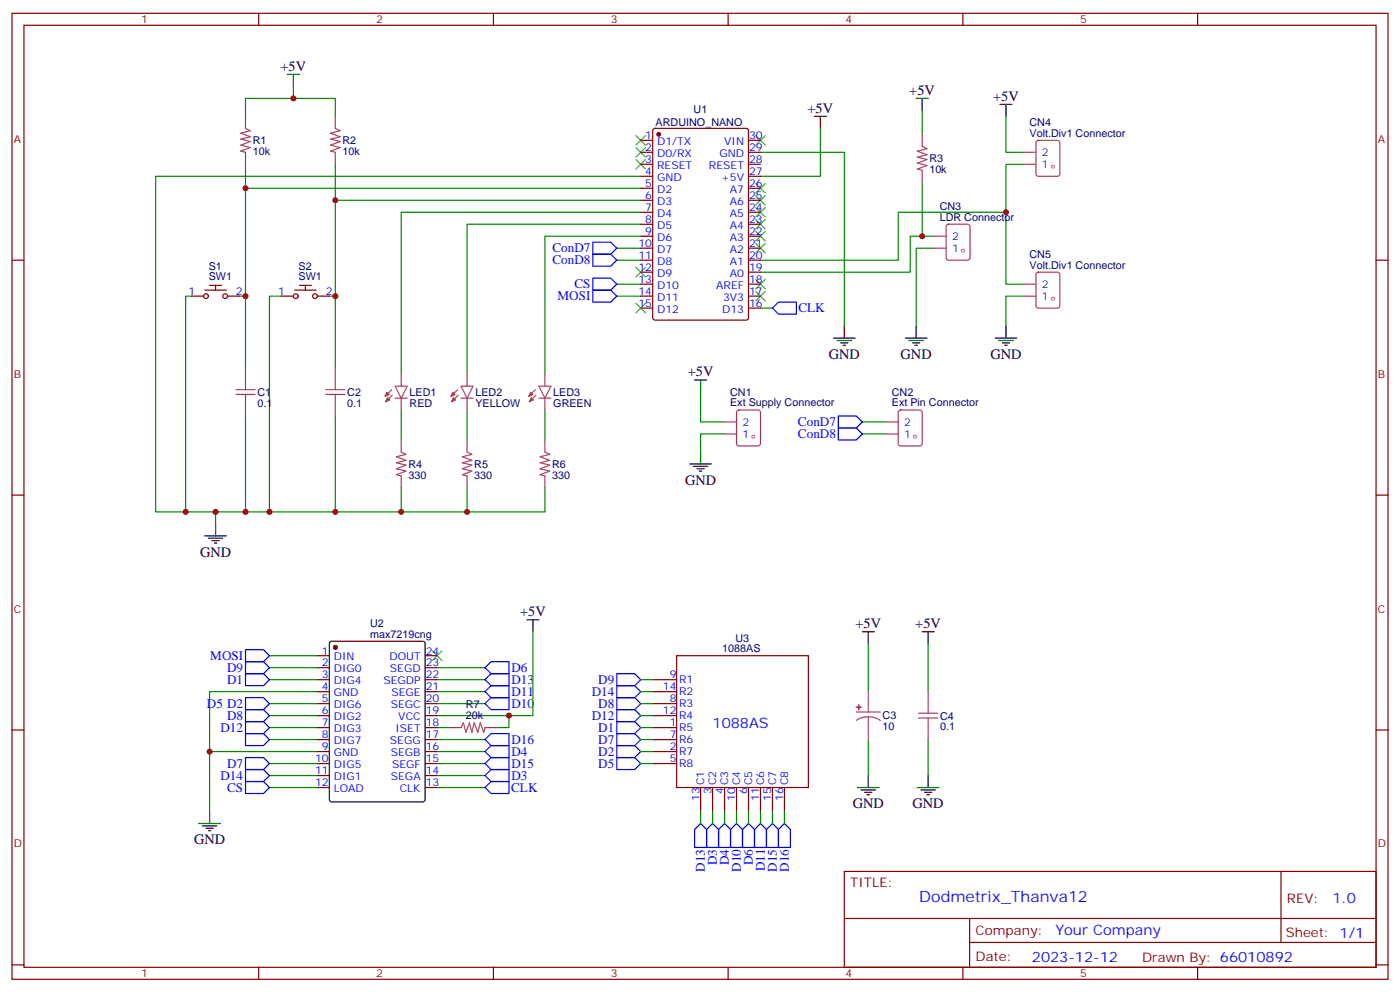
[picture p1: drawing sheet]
<svg xmlns="http://www.w3.org/2000/svg" width="412mm" height="292mm" viewBox="0 0 412 292" stroke-linecap="round" stroke-linejoin="round" font-family="sans-serif">
<g fill="none" stroke="#870000" stroke-width=".35">
<path d="M3.5 3.9h405.4v284.4h-405.4zM7.1 7.4h398.2v277.3h-398.2zM76.2 3.9v3.5M145.3 3.9v3.5M214.5 3.9v3.5M283.6 3.9v3.5M352.8 3.9v3.5M3.5 76.6h3.6M405.3 76.6h3.6M3.5 145.7h3.6M405.3 145.7h3.6M3.5 214.9h3.6"/>
<path d="M405.3 214.9h3.6M248.7 256.5h156.6v28.2h-156.6zM377.3 256.5v20.9M248.7 270.4h156.5M285.6 277.4h119.6M285.6 270.4v14.1M3.5 284h3.6M76.2 284.7v3.6M145.3 284.7v3.6M214.5 284.7v3.6M283.6 284.7v3.6M352.8 284.7v3.6"/>
<path d="M405.3 284h3.6"/>
</g>
<g fill="none" stroke="#000" stroke-width=".35">
<path d="M155.2 182.4h3.5M157 182.4v3.5M254 185.9h3.5M255.8 185.9v3.6M271.6 185.9h3.6M273.4 185.9v3.6M61.7 238.9v3.5M252.6 231.8h6.3M253.6 232.5h4.3M254.7 233.2h2.1M255.4 233.9h.7M255.8 228.3v3.5"/>
<path d="M270.2 231.8h6.4M271.3 232.5h4.2M272.3 233.2h2.2M273 233.9h.8M273.4 228.3v3.5M58.6 242.4h6.3M59.6 243.1h4.3M60.7 243.8h2.1M61.4 244.5h.7"/>
</g>
<g fill="none" stroke="#008700" stroke-width=".35">
<path d="M79.4 196.5h14.1M79.4 193h14.1M128.8 196.5h14.1M157 185.9v24.7h-7.1M255.8 189.5v14.1M273.4 189.5v14.1M79.4 217.7h14.1M79.4 207.1h14.1M79.4 200.1h14.1M79.4 214.2h14.1M79.4 210.6h14.1M93.5 203.6h-31.8v35.3"/>
<path d="M128.8 210.6h21.1v3.6h-3.5M128.8 217.7h14.1M128.8 207.1h14.1M128.8 203.6h14.1M128.8 200.1h14.1M128.8 214.2h3.5M255.8 217.7v10.6M273.4 217.7v10.6M61.7 221.2h31.8M79.4 231.8h14.1M79.4 228.3h14.1M79.4 224.8h14.1"/>
<path d="M128.8 231.8h14.1M128.8 228.3h14.1M128.8 224.8h14.1M128.8 221.2h14.1"/>
</g>
<g fill="none" stroke="#00f" stroke-width=".35">
<path d="M72.3 198.3h5.3l1.8 1.8-1.8 1.7h-5.3zM72.3 194.8h5.3l1.8 1.7-1.8 1.8h-5.3zM72.3 191.2h5.3l1.8 1.8-1.8 1.8h-5.3zM142.9 196.5l1.7-1.7h5.3v3.5h-5.3zM72.3 215.9h5.3l1.8 1.8-1.8 1.8h-5.3zM72.3 212.4h5.3l1.8 1.8-1.8 1.7h-5.3zM72.3 208.9h5.3l1.8 1.7-1.8 1.8h-5.3zM72.3 205.4h5.3l1.8 1.7-1.8 1.8h-5.3zM142.9 217.7l1.7-1.8h5.3v3.6h-5.3zM142.9 207.1l1.7-1.7h5.3v3.5h-5.3zM142.9 203.6l1.7-1.8h5.3v3.6h-5.3zM142.9 200.1l1.7-1.8h5.3v3.5h-5.3z"/>
<path d="M72.3 230h5.3l1.8 1.8-1.8 1.8h-5.3zM72.3 226.5h5.3l1.8 1.8-1.8 1.7h-5.3zM72.3 223h5.3l1.8 1.8-1.8 1.7h-5.3zM142.9 231.8l1.7-1.8h5.3v3.6h-5.3zM142.9 228.3l1.7-1.8h5.3v3.5h-5.3zM142.9 224.8l1.7-1.8h5.3v3.5h-5.3zM142.9 221.2l1.7-1.7h5.3v3.5h-5.3z"/>
</g>
<path d="M127.4 191.6l2.8 2.8M130.2 191.6l-2.8 2.8" fill="none" stroke="#3c3" stroke-width=".35"/>
<circle cx="98.8" cy="190.5" r=".53" fill="#870000" stroke="#000" stroke-width=".35"/>
<path d="M97.2 189l.5-.2h26.8l.7 .4v46.1l-.4 .7h-27.1l-.6-.4-.1-46.1z" fill="none" stroke="#000" stroke-width=".35"/>
<circle cx="98.8" cy="190.5" r=".53" fill="#870000" stroke="#000" stroke-width=".35"/>
<g fill="none" stroke="#870000" stroke-width=".35">
<path d="M192.5 38l.5-.2h26.8l.6 .4 .1 55.3-.5 .7h-27l-.7-.4v-55.3zM188.7 41.3h3.6M188.7 44.8h3.6M188.7 48.4h3.6M188.7 51.9h3.6M188.7 55.4h3.6M188.7 58.9h3.6M220.5 41.3h3.5M220.5 44.8h3.5M220.5 48.4h3.5M220.5 51.9h3.5M220.5 55.4h3.5"/>
<path d="M220.5 58.9h3.5M188.7 62.5h3.6M188.7 66h3.6M188.7 69.5h3.6M188.7 73.1h3.6M188.7 76.6h3.6M220.5 62.5h3.5M220.5 66h3.5M220.5 69.5h3.5M220.5 73.1h3.5M220.5 76.6h3.5M56.4 87.2h3.6"/>
<path d="M60.3 85.4h6.4M61.7 84h3.6M63.5 84v1.4M67 87.2h3.6M82.9 87.2h3.5M86.8 85.4h6.3M88.2 84h3.5M90 84v1.4M93.5 87.2h3.5M188.7 87.2h3.6M188.7 80.1h3.6M188.7 83.6h3.6"/>
<path d="M188.7 90.7h3.6M220.5 87.2h3.5M220.5 80.1h3.5M220.5 83.6h3.5M220.5 90.7h3.5M93.5 193h3.5M93.5 196.5h3.5M125.2 193h3.6M125.2 196.5h3.6M199.3 193h38.8v38.8h-38.8zM93.5 200.1h3.5M93.5 203.6h3.5"/>
<path d="M93.5 207.1h3.5M93.5 210.6h3.5M93.5 214.2h3.5M93.5 217.7h3.5M125.2 200.1h3.6M125.2 203.6h3.6M125.2 207.1h3.6M125.2 210.6h3.6M125.2 214.2h3.6M125.2 217.7h3.6M192.3 200.1h7M192.3 203.6h7"/>
<path d="M192.3 207.1h7M192.3 210.6h7M192.3 214.2h7M192.3 217.7h7M93.5 221.2h3.5M93.5 224.8h3.5M93.5 228.3h3.5M93.5 231.8h3.5M125.2 221.2h3.6M125.2 224.8h3.6M125.2 228.3h3.6M125.2 231.8h3.6"/>
<path d="M192.3 221.2h7M192.3 224.8h7M206.4 231.8v7.1M209.9 231.8v7.1M213.4 231.8v7.1M217 231.8v7.1M220.5 231.8v7.1M224 231.8v7.1M227.5 231.8v7.1M231.1 231.8v7.1"/>
<circle cx="60.7" cy="87.2" r=".71"/>
<circle cx="66.3" cy="87.2" r=".71"/>
<circle cx="87.1" cy="87.2" r=".71"/>
<circle cx="92.8" cy="87.2" r=".71"/>
</g>
<g fill="none" stroke="#008700" stroke-width=".35">
<path d="M72.3 34.3v-5.3h26.5v5.3M86.4 25.4v3.6M241.7 37.8v14.1h-17.7M271.6 32.5v7M296.3 34.3v10.5h5.3M72.3 55.4h116.4M72.3 48.4v38.8M98.8 58.9h89.9M98.8 48.4v38.8M188.7 51.9h-142.8v98.8h114.6v-7.1M224 44.8h24.7v51.2M271.6 53.7v15.8"/>
<path d="M301.6 48.4h-5.3v35.2h5.3M181.7 73.1h7M181.7 76.6h7M188.7 69.5h-28.2v40.6M188.7 66h-51.1v44.1M188.7 62.5h-70.5v47.6M275.2 69.5h-7.1v10.6h-44.1M275.2 73.1h-5.3v22.9M296.3 62.5h-31.7v14.1h-40.6M56.4 87.2h-1.7v63.5M70.6 87.2h1.7v21.1M82.9 87.2h-3.5v63.5"/>
<path d="M97 87.2h1.8v21.1M181.7 83.6h7M181.7 87.2h7M224 90.7h3.5M301.6 87.2h-5.3v8.8M206.4 115.4v8.8h7M72.3 122.4v28.3M98.8 122.4v28.3M118.2 120.7v8.8M137.6 120.7v8.8M160.5 120.7v8.8M213.4 127.7h-7v5.3"/>
<path d="M254 127.7h7.1M254 124.2h7.1M63.5 150.7v3.5M118.2 143.6v7.1M137.6 143.6v7.1M188.7 200.1h3.6M188.7 203.6h3.6M188.7 207.1h3.6M188.7 210.6h3.6M188.7 214.2h3.6M188.7 217.7h3.6M188.7 221.2h3.6"/>
<path d="M188.7 224.8h3.6M206.4 238.9v3.5M209.9 238.9v3.5M213.4 238.9v3.5M217 238.9v3.5M220.5 238.9v3.5M224 238.9v3.5M227.5 238.9v3.5M231.1 238.9v3.5"/>
</g>
<g fill="none" stroke="#00f" stroke-width=".35">
<path d="M174.6 74.8h5.3l1.8 1.8-1.8 1.8h-5.3zM174.6 71.3h5.3l1.8 1.8-1.8 1.7h-5.3zM174.6 85.4h5.3l1.8 1.8-1.8 1.7h-5.3zM174.6 81.9h5.3l1.8 1.7-1.8 1.8h-5.3zM227.5 90.7l1.8-1.8h5.3v3.6h-5.3zM246.9 126h5.3l1.8 1.7-1.8 1.8h-5.3zM246.9 122.4h5.3l1.8 1.8-1.8 1.8h-5.3zM181.7 198.3h5.3l1.7 1.8-1.7 1.7h-5.3zM181.7 201.8h5.3l1.7 1.8-1.7 1.8h-5.3zM181.7 205.4h5.3l1.7 1.7-1.7 1.8h-5.3zM181.7 208.9h5.3l1.7 1.7-1.7 1.8h-5.3zM181.7 212.4h5.3l1.7 1.8-1.7 1.7h-5.3z"/>
<path d="M181.7 215.9h5.3l1.7 1.8-1.7 1.8h-5.3zM181.7 219.5h5.3l1.7 1.7-1.7 1.8h-5.3zM181.7 223h5.3l1.7 1.8-1.7 1.7h-5.3zM206.4 242.4l1.7 1.8v5.2h-3.5v-5.2zM208.1 244.2l1.8-1.8 1.8 1.8v5.2h-3.6zM213.4 242.4l1.8 1.8v5.2h-3.5v-5.2zM217 242.4l1.7 1.8v5.2h-3.5v-5.2zM220.5 242.4l1.7 1.8v5.2h-3.5v-5.2zM224 242.4l1.8 1.8v5.2h-3.6v-5.2zM227.5 242.4l1.8 1.8v5.2h-3.5v-5.2zM231.1 242.4l1.7 1.8v5.2h-3.5v-5.2z"/>
</g>
<g fill="none" stroke="#000" stroke-width=".35">
<path d="M84.7 21.9h3.5M86.4 21.9v3.5M239.9 34.3h3.5M241.7 34.3v3.5M269.9 29h3.5M271.6 29v3.5M294.6 30.7h3.5M296.3 30.7v3.6M245.5 99.5h6.4M248.7 96v3.5M266.7 99.5h6.3M269.9 96v3.5"/>
<path d="M293.2 99.5h6.3M296.3 96v3.5M204.6 111.9h3.5M206.4 111.9v3.5M246.6 100.2h4.2M247.6 100.9h2.2M248.4 101.6h.7M267.8 100.2h4.2M268.8 100.9h2.1M269.5 101.6h.7M294.2 100.2h4.2M295.3 100.9h2.1"/>
<path d="M296 101.6h.7M203.2 136.6h6.3M204.3 137.3h4.2M205.3 138h2.1M206 138.7h.7M206.4 133v3.6M60.3 157.7h6.4M61.4 158.4h4.2M62.4 159.1h2.2M63.1 159.8h.8M63.5 154.2v3.5"/>
</g>
<g fill="none" stroke="#3c3" stroke-width=".35">
<path d="M187.3 39.9l2.8 2.8M190.1 39.9l-2.8 2.8M222.6 39.9l2.8 2.8M225.4 39.9l-2.8 2.8M187.3 47l2.8 2.8M187.3 43.4l2.8 2.8M190.1 47l-2.8 2.8M190.1 43.4l-2.8 2.8M222.6 57.5l2.8 2.9M222.6 54l2.8 2.8M225.4 54l-2.8 2.8M225.4 57.5l-2.8 2.9"/>
<path d="M187.3 78.7l2.8 2.8M190.1 78.7l-2.8 2.8M222.6 61.1l2.8 2.8M222.6 64.6l2.8 2.8M222.6 68.1l2.8 2.8M222.6 71.6l2.8 2.9M225.4 61.1l-2.8 2.8M225.4 64.6l-2.8 2.8M225.4 68.1l-2.8 2.8M225.4 71.6l-2.8 2.9M187.3 89.3l2.8 2.8M190.1 89.3l-2.8 2.8"/>
<path d="M222.6 82.2l2.8 2.9M222.6 85.8l2.8 2.8M225.4 82.2l-2.8 2.9M225.4 85.8l-2.8 2.8"/>
</g>
<circle cx="194" cy="39.5" r=".53" fill="#870000" stroke="#870000" stroke-width=".35"/>
<g fill="none" stroke="#ab336b" stroke-width=".35">
<path d="M72.3 34.3v3.5l1.4 .7-2.8 .7 2.8 1.1-2.8 .7 2.8 .7-2.8 1 2.8 .7-2.8 1.1 1.4 .3v3.6M98.8 34.3v3.5l1.4 .7-2.8 .7 2.8 1.1-2.8 .7 2.8 .7-2.8 1 2.8 .7-2.8 1.1 1.4 .3v3.6M271.6 39.5v3.6l1.4 .7-2.8 .7 2.8 1-2.8 .7 2.8 .8-2.8 1 2.8 .7-2.8 1.1 1.4 .3v3.6M301.6 48.4h3.6M301.6 44.8h3.6M305.4 41.5l.5-.2h5.6l.7 .4v9.5l-.5 .6-5.8 .1-.7-.5v-9.4zM275.2 73.1h3.5M275.2 69.5h3.5M278.9 66.2l.5-.2h5.6l.7 .4 .1 9.5-.5 .6-5.9 .1-.7-.5v-9.4zM301.6 87.2h3.6M301.6 83.6h3.6M305.4 80.3l.5-.2h5.6l.7 .4v9.5l-.5 .6-5.8 .1-.7-.5v-9.4z"/>
<path d="M115.4 114.7l-2 2M115.5 116.3l-1.9 2M116.4 113.7h3.5l-1.7 3.5zM116.4 117.2h3.5M118.2 110.1v3.5M118.2 117.2v3.5M134.8 114.7l-2 2M134.9 116.3l-1.9 2M135.8 117.2h3.5M135.8 113.7h3.5l-1.7 3.5zM137.6 110.1v3.5M137.6 117.2v3.5"/>
<path d="M157.7 114.7l-1.9 2M157.9 116.3l-2 2M158.7 117.2h3.6M158.7 113.7h3.6l-1.8 3.5zM160.5 110.1v3.5M160.5 117.2v3.5M118.2 129.5v3.5l1.4 .7-2.8 .7 2.8 1.1-2.8 .7 2.8 .7-2.8 1.1 2.8 .7-2.8 1 1.4 .4v3.5M137.6 129.5v3.5l1.4 .7-2.8 .7 2.8 1.1-2.8 .7 2.8 .7-2.8 1.1 2.8 .7-2.8 1 1.4 .4v3.5M160.5 129.5v3.5l1.4 .7-2.8 .7 2.8 1.1-2.8 .7 2.8 .7-2.8 1.1 2.8 .7-2.8 1 1.4 .4v3.5M213.4 127.7h3.6M213.4 124.2h3.6M217.2 120.9l.5-.2h5.6l.7 .4v9.5l-.4 .6-5.9 .1-.7-.5v-9.4z"/>
<path d="M261.1 127.7h3.5M261.1 124.2h3.5M264.8 120.9l.5-.2h5.6l.7 .4v9.5l-.4 .6-5.9 .1-.7-.5v-9.4zM132.3 214.2h3.5l.7-1.4 .7 2.8 1.1-2.8 .7 2.8 .7-2.8 1.1 2.8 .7-2.8 1 2.8 .4-1.4h3.5M252.2 209.6h7.1M255.8 211l1.8 .2 1.7 .9M255.8 211l-1.9 .2-1.7 .9M255.8 203.6v6M255.8 211v6.7"/>
</g>
<g fill="#ab336b" stroke="#ab336b" stroke-width=".29">
<path d="M113.9 115.5l.8 .7-1.3 .5z"/>
<path d="M114.1 117l.7 .7-1.2 .6z"/>
<path d="M133.3 115.5l.8 .7-1.3 .5z"/>
<path d="M133.5 117l.7 .7-1.2 .6z"/>
<path d="M156.3 115.5l.7 .7-1.2 .5z"/>
<path d="M156.5 117l.7 .7-1.3 .6z"/>
</g>
<g fill="#8c2424" stroke="#ab336b" stroke-width=".35">
<path d="M252.2 208.2h1.4z"/>
<path d="M252.9 207.5l.1 1.4z"/>
</g>
<path d="M69.5 116.1h5.6M69.5 114.7h5.6M72.3 108.3v6.4M72.3 116.1v6.3M96 116.1h5.6M96 114.7h5.6M98.8 108.3v6.4M98.8 116.1v6.3M270.6 211.3h5.6M270.6 209.9h5.6M273.4 203.6v6.3M273.4 211.3v6.4" fill="none" stroke="#ab336b" stroke-width=".35"/>
<g fill="#c00">
<circle cx="149.9" cy="210.6" r=".88"/>
<circle cx="61.7" cy="221.2" r=".88"/>
<circle cx="271.6" cy="69.5" r=".88"/>
<circle cx="296.3" cy="62.5" r=".88"/>
<circle cx="137.6" cy="150.7" r=".88"/>
<circle cx="118.2" cy="150.7" r=".88"/>
<circle cx="98.8" cy="58.9" r=".88"/>
<circle cx="72.3" cy="55.4" r=".88"/>
<circle cx="86.4" cy="29" r=".88"/>
<circle cx="72.3" cy="87.2" r=".88"/>
<circle cx="72.3" cy="150.7" r=".88"/>
<circle cx="98.8" cy="87.2" r=".88"/>
<circle cx="98.8" cy="150.7" r=".88"/>
<circle cx="79.4" cy="150.7" r=".88"/>
<circle cx="54.7" cy="150.7" r=".88"/>
<circle cx="63.5" cy="150.7" r=".88"/>
</g>
<text font-size="4.6" fill="#00f" x="270.8" y="265.5">Dodmetrix_Thanva12</text>
<g font-size="4.2">
<text x="82.6" y="20.9">+5V</text>
<text x="267.9" y="27.8">+5V</text>
<text x="292.6" y="29.6">+5V</text>
<text x="237.9" y="33.2">+5V</text>
<text x="244.1" y="105.6">GND</text>
<text x="265.3" y="105.6">GND</text>
<text x="291.7" y="105.6">GND</text>
<text x="202.6" y="110.8">+5V</text>
<text x="201.8" y="142.7">GND</text>
<text x="58.9" y="163.9">GND</text>
<text x="153.2" y="181.3">+5V</text>
<text x="252" y="184.8">+5V</text>
<text x="269.6" y="184.8">+5V</text>
<text x="251.2" y="237.9">GND</text>
<text x="268.8" y="237.9">GND</text>
<text x="57.1" y="248.5">GND</text>
</g>
<g font-size="4.2" fill="#00f">
<text x="209.9" y="214.2">1088AS</text>
<text x="392.5" y="265.8">1.0</text>
<text x="310.9" y="275.3">Your Company</text>
<text x="304" y="283.1">2023-12-12</text>
</g>
<g font-size="3.9" fill="#00f">
<text x="162.7" y="77.8">ConD8</text>
<text x="162.7" y="74.3">ConD7</text>
<text x="164.3" y="88.4">MOSI</text>
<text x="169.2" y="84.9">CS</text>
<text x="235.2" y="92">CLK</text>
<text x="235.1" y="125.5">ConD7</text>
<text x="235.1" y="129">ConD8</text>
<text x="62" y="194.3">MOSI</text>
<text x="66.9" y="197.8">D9</text>
<text x="150.6" y="197.8">D6</text>
<text x="66.9" y="201.3">D1</text>
<text x="150.6" y="201.3">D13</text>
<text x="176.2" y="201.3">D9</text>
<text x="60.9" y="208.5">D5 D2</text>
<text x="150.6" y="208.4">D10</text>
<text x="150.6" y="204.9">D11</text>
<text x="174.3" y="204.8">D14</text>
<text x="176.2" y="208.4">D8</text>
<text x="64.9" y="215.4">D12</text>
<text x="66.9" y="211.9">D8</text>
<text x="174.3" y="211.9">D12</text>
<text x="176.2" y="215.4">D1</text>
<text x="150.6" y="219">D16</text>
<text x="176.2" y="218.9">D7</text>
<text x="66.9" y="226">D7</text>
<text x="150.6" y="226">D15</text>
<text x="150.6" y="222.5">D4</text>
<text x="176.2" y="222.5">D2</text>
<text x="176.2" y="226">D5</text>
<text x="64.9" y="229.5">D14</text>
<text x="66.9" y="233.1">CS</text>
<text x="150.6" y="233.1">CLK</text>
<text x="150.6" y="229.5">D3</text>
<text x="207.6" y="256.6" transform="rotate(-90 207.6 256.6)">D13</text>
<text x="211.2" y="254.8" transform="rotate(-90 211.2 254.8)">D3</text>
<text x="214.7" y="254.8" transform="rotate(-90 214.7 254.8)">D4</text>
<text x="218.2" y="256.6" transform="rotate(-90 218.2 256.6)">D10</text>
<text x="221.7" y="254.8" transform="rotate(-90 221.7 254.8)">D6</text>
<text x="225.3" y="256.5" transform="rotate(-90 225.3 256.5)">D11</text>
<text x="228.8" y="256.6" transform="rotate(-90 228.8 256.6)">D15</text>
<text x="232.3" y="256.6" transform="rotate(-90 232.3 256.6)">D16</text>
</g>
<g font-size="3.9" fill="#800">
<text x="250.5" y="261.1">TITLE:</text>
<text x="379.1" y="265.8">REV:</text>
<text x="287.4" y="275.3">Company:</text>
<text x="378.7" y="275.9">Sheet: 1/1</text>
<text x="287.4" y="283">Date:</text>
<text x="336.4" y="283.1">Drawn By: 66010892</text>
</g>
<g font-size="3.2" fill="#800">
<text x="41.6" y="6.9">1</text>
<text x="110.8" y="6.9">2</text>
<text x="179.9" y="6.9">3</text>
<text x="249.1" y="6.9">4</text>
<text x="318.2" y="6.9">5</text>
<text x="4.1" y="42">A</text>
<text x="405.9" y="42">A</text>
<text x="4.1" y="111.2">B</text>
<text x="405.9" y="111.2">B</text>
<text x="4.1" y="180.3">C</text>
<text x="405.9" y="180.3">C</text>
<text x="4.1" y="249.4">D</text>
<text x="405.9" y="249.4">D</text>
<text x="41.6" y="287.7">1</text>
<text x="110.8" y="287.7">2</text>
<text x="179.9" y="287.7">3</text>
<text x="249.1" y="287.7">4</text>
<text x="318.2" y="287.7">5</text>
</g>
<g font-size="3.2" fill="#000080">
<text x="204.3" y="33.3">U1</text>
<text x="193.1" y="37.2">ARDUINO_NANO</text>
<text x="303.3" y="40.3">Volt.Div1 Connector</text>
<text x="303.3" y="37.1">CN4</text>
<text x="74.4" y="45.6">10k</text>
<text x="74.4" y="42.5">R1</text>
<text x="100.9" y="45.6">10k</text>
<text x="100.9" y="42.5">R2</text>
<text x="273.8" y="47.8">R3</text>
<text x="273.8" y="50.9">10k</text>
<text x="276.8" y="64.9">LDR Connector</text>
<text x="276.8" y="61.8">CN3</text>
<text x="303.3" y="75.9">CN5</text>
<text x="61.5" y="82.5">SW1</text>
<text x="61.5" y="79.3">S1</text>
<text x="87.9" y="82.5">SW1</text>
<text x="87.9" y="79.3">S2</text>
<text x="303.3" y="79.1">Volt.Div1 Connector</text>
<text x="75.8" y="119.7">0.1</text>
<text x="75.8" y="116.5">C1</text>
<text x="102.3" y="119.7">0.1</text>
<text x="102.3" y="116.5">C2</text>
<text x="120.6" y="119.7">RED</text>
<text x="120.6" y="116.6">LED1</text>
<text x="140.1" y="119.7">YELLOW</text>
<text x="140.1" y="116.6">LED2</text>
<text x="163" y="119.7">GREEN</text>
<text x="163" y="116.6">LED3</text>
<text x="215.1" y="119.6">Ext Supply Connector</text>
<text x="215.1" y="116.5">CN1</text>
<text x="262.7" y="119.6">Ext Pin Connector</text>
<text x="262.7" y="116.5">CN2</text>
<text x="120.3" y="137.7">R4</text>
<text x="139.7" y="137.7">R5</text>
<text x="162.6" y="137.7">R6</text>
<text x="120.3" y="140.9">330</text>
<text x="139.7" y="140.9">330</text>
<text x="162.6" y="140.9">330</text>
<text x="109" y="184.7">U2</text>
<text x="109" y="187.7">max7219cng</text>
<text x="212.7" y="191.9">1088AS</text>
<text x="216.6" y="188.9">U3</text>
<text x="137.2" y="208.5">R7</text>
<text x="137.2" y="211.7">20k</text>
<text x="260" y="214.9">10</text>
<text x="260" y="211.8">C3</text>
<text x="276.9" y="215">0.1</text>
<text x="276.9" y="211.8">C4</text>
</g>
<g font-size="3.2" fill="#00f">
<text x="190.1" y="41">1</text>
<text x="220.7" y="41">30</text>
<text x="190.1" y="44.5">2</text>
<text x="193.6" y="42.7">D1/TX</text>
<text x="193.6" y="46.2">D0/RX</text>
<text x="211.9" y="46.2">GND</text>
<text x="213.3" y="42.7">VIN</text>
<text x="220.7" y="44.5">29</text>
<text x="190.1" y="48">3</text>
<text x="190.1" y="51.5">4</text>
<text x="193.6" y="49.8">RESET</text>
<text x="193.6" y="53.3">GND</text>
<text x="208.8" y="49.8">RESET</text>
<text x="212.4" y="53.3">+5V</text>
<text x="220.7" y="51.5">27</text>
<text x="220.7" y="48">28</text>
<text x="190.1" y="55.1">5</text>
<text x="190.1" y="58.6">6</text>
<text x="193.6" y="56.8">D2</text>
<text x="215" y="56.8">A7</text>
<text x="220.7" y="58.6">25</text>
<text x="220.7" y="55.1">26</text>
<text x="190.1" y="62.1">7</text>
<text x="190.1" y="65.7">8</text>
<text x="193.6" y="60.4">D3</text>
<text x="193.6" y="63.9">D4</text>
<text x="215" y="63.9">A5</text>
<text x="215" y="60.4">A6</text>
<text x="220.7" y="65.7">23</text>
<text x="220.7" y="62.1">24</text>
<text x="190.1" y="69.2">9</text>
<text x="193.6" y="67.4">D5</text>
<text x="193.6" y="70.9">D6</text>
<text x="215" y="70.9">A3</text>
<text x="215" y="67.4">A4</text>
<text x="220.7" y="69.2">22</text>
<text x="188.1" y="72.7">10</text>
<text x="188.1" y="76.2">11</text>
<text x="193.6" y="74.5">D7</text>
<text x="193.6" y="78">D8</text>
<text x="215" y="78">A1</text>
<text x="215" y="74.5">A2</text>
<text x="220.7" y="76.2">20</text>
<text x="220.7" y="72.7">21</text>
<text x="188.1" y="79.8">12</text>
<text x="188.1" y="83.3">13</text>
<text x="193.6" y="81.5">D9</text>
<text x="215" y="81.5">A0</text>
<text x="220.7" y="83.3">18</text>
<text x="220.7" y="79.8">19</text>
<text x="55.5" y="86.8">1</text>
<text x="69.5" y="86.8">2</text>
<text x="81.9" y="86.8">1</text>
<text x="96" y="86.8">2</text>
<text x="188.1" y="86.8">14</text>
<text x="193.6" y="85.1">D10</text>
<text x="193.6" y="88.6">D11</text>
<text x="211" y="85.1">AREF</text>
<text x="213" y="88.6">3V3</text>
<text x="220.7" y="86.8">17</text>
<text x="188.1" y="90.3">15</text>
<text x="193.6" y="92.1">D12</text>
<text x="212.7" y="92.1">D13</text>
<text x="220.7" y="90.3">16</text>
<text x="94.8" y="192.7">1</text>
<text x="94.8" y="196.2">2</text>
<text x="98.3" y="194.4">DIN</text>
<text x="98.3" y="197.9">DIG0</text>
<text x="114.7" y="194.4">DOUT</text>
<text x="114.9" y="197.9">SEGD</text>
<text x="125.4" y="196.2">23</text>
<text x="125.4" y="192.7">24</text>
<text x="94.8" y="199.7">3</text>
<text x="94.8" y="203.2">4</text>
<text x="98.3" y="201.5">DIG4</text>
<text x="112.9" y="201.5">SEGDP</text>
<text x="125.4" y="203.2">21</text>
<text x="125.4" y="199.7">22</text>
<text x="195.3" y="203.2">14</text>
<text x="197.3" y="199.7">9</text>
<text x="200" y="201.1">R1</text>
<text x="94.8" y="206.8">5</text>
<text x="98.3" y="205">GND</text>
<text x="98.3" y="208.5">DIG6</text>
<text x="115.1" y="208.5">SEGC</text>
<text x="115.3" y="205">SEGE</text>
<text x="125.4" y="206.8">20</text>
<text x="197.3" y="206.8">8</text>
<text x="200" y="208.2">R3</text>
<text x="200" y="204.6">R2</text>
<text x="94.8" y="210.3">6</text>
<text x="94.8" y="213.8">7</text>
<text x="98.3" y="212.1">DIG2</text>
<text x="98.3" y="215.6">DIG3</text>
<text x="116.5" y="215.6">ISET</text>
<text x="117.3" y="212.1">VCC</text>
<text x="125.4" y="213.8">18</text>
<text x="125.4" y="210.3">19</text>
<text x="195.3" y="210.3">12</text>
<text x="197.3" y="213.8">1</text>
<text x="200" y="215.2">R5</text>
<text x="200" y="211.7">R4</text>
<text x="94.8" y="217.3">8</text>
<text x="94.8" y="220.9">9</text>
<text x="98.3" y="219.1">DIG7</text>
<text x="114.8" y="219.1">SEGG</text>
<text x="125.4" y="220.9">16</text>
<text x="125.4" y="217.3">17</text>
<text x="197.3" y="220.9">2</text>
<text x="197.3" y="217.3">7</text>
<text x="200" y="218.8">R6</text>
<text x="92.8" y="224.4">10</text>
<text x="92.8" y="227.9">11</text>
<text x="98.3" y="222.6">GND</text>
<text x="98.3" y="226.2">DIG5</text>
<text x="115.1" y="222.6">SEGB</text>
<text x="115.5" y="226.2">SEGF</text>
<text x="125.4" y="227.9">14</text>
<text x="125.4" y="224.4">15</text>
<text x="197.3" y="224.4">5</text>
<text x="200" y="222.3">R7</text>
<text x="200" y="225.8">R8</text>
<text x="92.8" y="231.5">12</text>
<text x="98.3" y="229.7">DIG1</text>
<text x="98.3" y="233.2">LOAD</text>
<text x="115.1" y="229.7">SEGA</text>
<text x="117.8" y="233.2">CLK</text>
<text x="125.4" y="231.5">13</text>
<text x="207.4" y="231.1" transform="rotate(-90 207.4 231.1)">C1</text>
<text x="209.5" y="233.8" transform="rotate(-90 209.5 233.8)">3</text>
<text x="211" y="231.1" transform="rotate(-90 211 231.1)">C2</text>
<text x="213.1" y="233.8" transform="rotate(-90 213.1 233.8)">4</text>
<text x="214.5" y="231.1" transform="rotate(-90 214.5 231.1)">C3</text>
<text x="218" y="231.1" transform="rotate(-90 218 231.1)">C4</text>
<text x="220.1" y="233.8" transform="rotate(-90 220.1 233.8)">6</text>
<text x="221.5" y="231.1" transform="rotate(-90 221.5 231.1)">C5</text>
<text x="225.1" y="231.1" transform="rotate(-90 225.1 231.1)">C6</text>
<text x="228.6" y="231.1" transform="rotate(-90 228.6 231.1)">C7</text>
<text x="232.1" y="231.1" transform="rotate(-90 232.1 231.1)">C8</text>
<text x="206" y="235.8" transform="rotate(-90 206 235.8)">13</text>
<text x="216.6" y="235.8" transform="rotate(-90 216.6 235.8)">10</text>
<text x="223.7" y="235.8" transform="rotate(-90 223.7 235.8)">11</text>
<text x="227.2" y="235.8" transform="rotate(-90 227.2 235.8)">15</text>
<text x="230.7" y="235.8" transform="rotate(-90 230.7 235.8)">16</text>
</g>
<g font-size="3.2" fill="#03c">
<text x="306.9" y="45.9">2</text>
<text x="306.9" y="49.4">1</text>
<text x="280.5" y="70.6">2</text>
<text x="280.5" y="74.1">1</text>
<text x="306.9" y="88.2">1</text>
<text x="306.9" y="84.7">2</text>
<text x="218.7" y="125.3">2</text>
<text x="266.3" y="125.3">2</text>
<text x="218.7" y="128.8">1</text>
<text x="266.3" y="128.8">1</text>
</g>
</svg>
